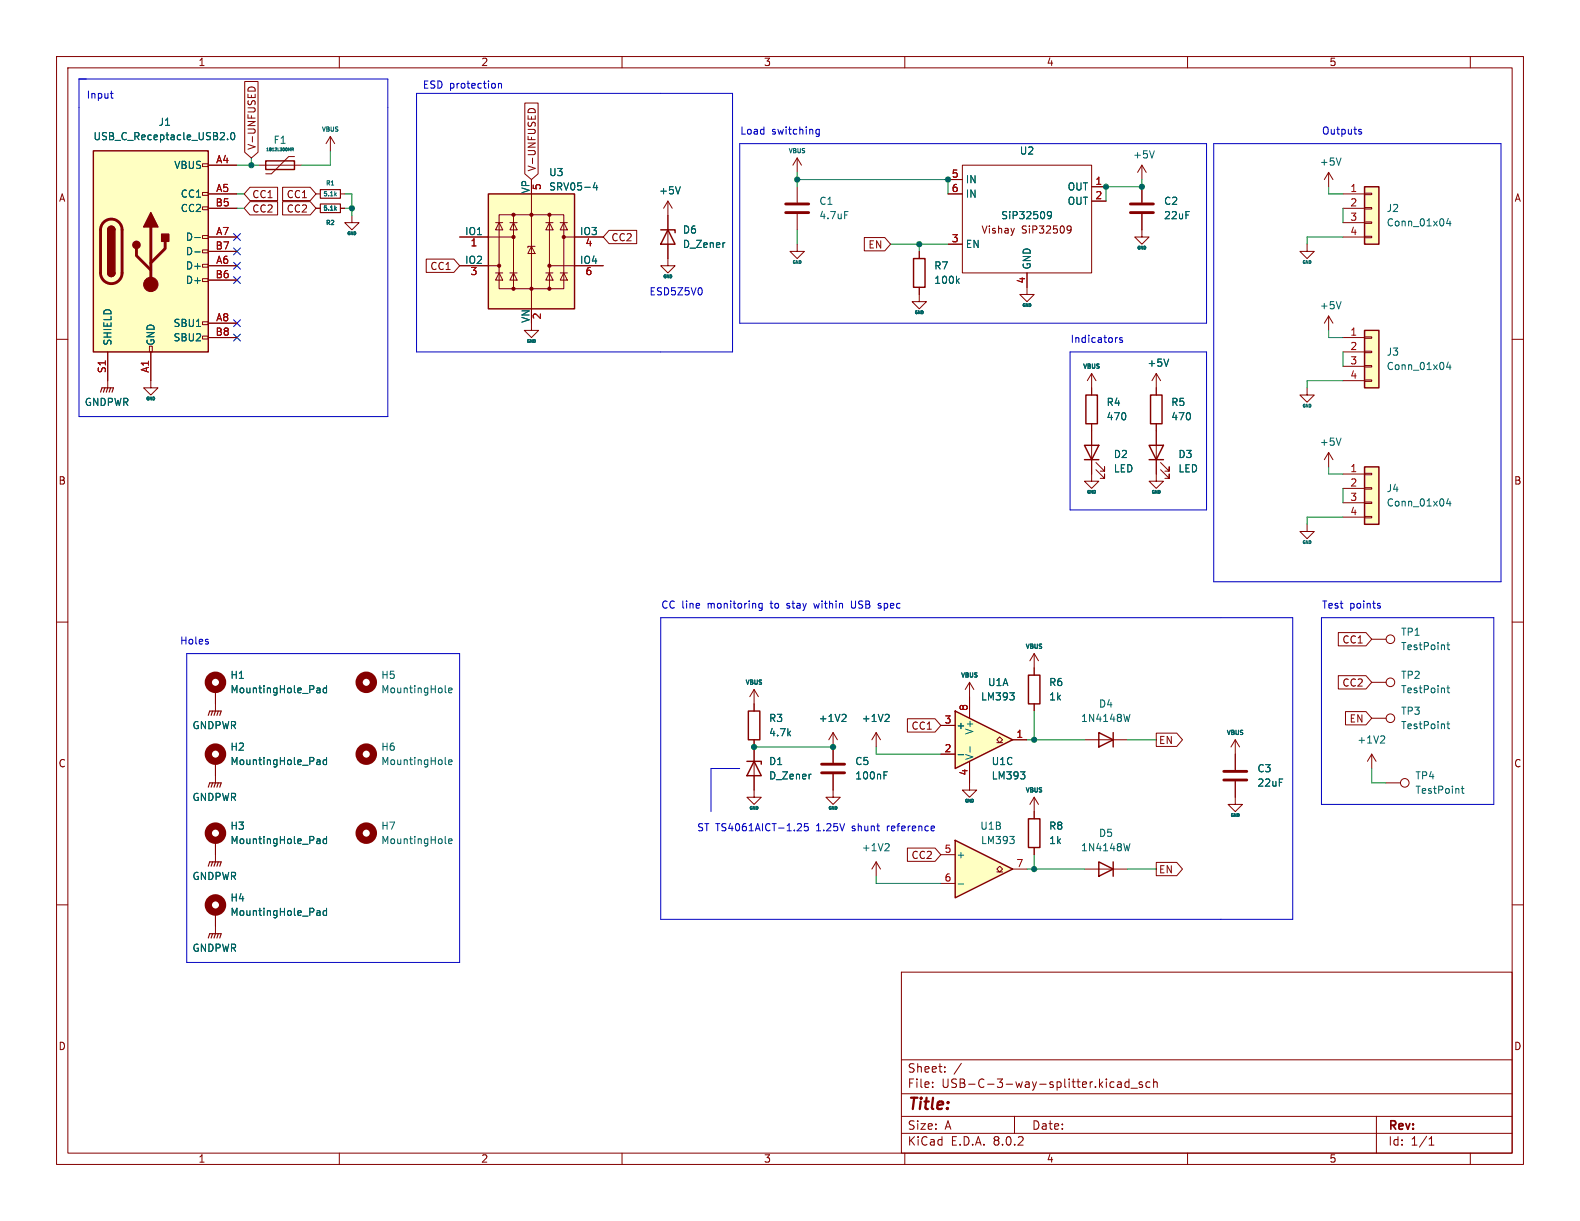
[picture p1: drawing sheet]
<svg xmlns="http://www.w3.org/2000/svg" width="279mm" height="216mm" viewBox="0 0 279 216" stroke-linecap="round" stroke-linejoin="round" font-family="sans-serif">
<g fill="none" stroke="#840000" stroke-width=".18">
<path d="M10 10h259.4v195.9h-259.4zM12 12h255.4v191.9h-255.4zM60 10v2M110 10v2M160 10v2M210 10v2M260 10v2M234.9 30.5v2.5M234.9 30.5l-.7 1.3M234.9 30.5l.8 1.3M10 60h2M231.1 43.2v1.3h1.3l-1.3 1.2-1.2-1.2h1.2"/>
<path d="M234.9 55.9v2.5M234.9 55.9l-.7 1.3M234.9 55.9l.8 1.3M267.4 60h2M204.5 66l-.8 1.3M204.5 66v2.6M204.5 66l.7 1.3M234.9 80l-.7 1.3M234.9 80v2.6M234.9 80l.8 1.3M10 110h2M267.4 110h2"/>
<path d="M38.1 121.9v3.8M38.1 134.6v2.6M245.1 138.4h2.5M10 160h2M267.4 160h2M159.4 171.9h108v32h-108zM159.4 197.4h108M159.4 193.4h108M159.4 187.4h108M164.9 192.1v.2M164.9 191.4v.1M167.1 189.4v.2"/>
<path d="M167.1 188.7v.1M170 188l-1.3 1.9M179.4 197.4v3M196.4 192.2h.6M196.4 191.4h.6M197.6 191.4h.6l.1 .9M198.3 191.6l-.5 .1a.29 .29 0 0 0-.2 .3 .29 .29 0 0 0 .2 .3l.5-.1M199.6 191.4l-.4-.1-.3 .3v.4l.2 .2h.5M199.6 190.8v1.5M200 192.4h1.1M202 191.4l-.4-.1-.2 .2 .1 .2 .5 .2v.3h-.6M203.4 191.4l-.5-.1-.3 .3v.4l.2 .2h.6"/>
<path d="M204 191.4l.2-.1 .4 .1v.9M204 190.8v1.5M243.4 197.4v6.5M60 203.9v2M110 203.9v2M159.4 200.4h108M160 203.9v2M210 203.9v2M252.7 202.5h.9M252.7 201.4l.4-.4v1.5M260 203.9v2"/>
<circle cx="248.4" cy="138.4" r=".76"/>
</g>
<g fill="none" stroke="#006464" stroke-width=".18">
<path d="M237.1 27.9l-.4 1.3M237.1 53.3l-.4 1.3M206.7 63.5l-.5 1.3M237.1 77.5l-.4 1.2M56.2 121.7h.3l.1 .8M56.2 134.4h.3l.1 .8M56.6 122.4l-.4 .1M56.6 122h-.4M56.6 135.1l-.4 .1M56.6 134.7h-.4M57.7 121.7h-.3l-.3 .2 .2 .5h.4M57.7 121.2v1.3"/>
<path d="M57.7 133.9v1.3M57.7 134.4h-.3l-.3 .2 .2 .5h.4M258.4 139.4h.5M258.6 139v1.1l.3 .2"/>
</g>
<g fill="none" stroke="#840000" stroke-width="1.3">
<circle cx="38.1" cy="120.6" r="1.27"/>
<circle cx="38.1" cy="133.3" r="1.27"/>
</g>
<path d="M36.8 126.5l.3-.8h2l-.2 .8M37.6 125.7l-.3 .8M38.1 125.7l-.3 .8M38.6 125.7l-.2 .8" fill="none" stroke="#840000" stroke-width=".2"/>
<path d="M241.3 33h2.5v10.2h-2.5z" fill="#ffffc2"/>
<g fill="none" stroke="#840000" stroke-width=".18">
<path d="M237.5 34.3h3.8M237.5 36.8h3.8M237.5 39.4h3.8M241.3 39.2h1.3v.3h-1.3zM241.3 36.7h1.3v.3h-1.3zM241.3 34.2h1.3v.2h-1.3zM141 43.2v1.3h1.2l-1.2 1.2-1.3-1.2h1.3M162.6 50.8v2.5h1.2l-1.2 1.3-1.3-1.3h1.3M162.6 44.5v1.2M181.6 50.8v1.3h1.3l-1.3 1.2-1.3-1.2h1.3M237.5 41.9h3.8M241.3 41.8h1.3v.2h-1.3z"/>
<path d="M182.9 118.1v1.3M182.9 124.5v1.2M218.4 141v1.2h1.3l-1.3 1.3-1.2-1.3h1.2"/>
</g>
<path d="M241.3 33h2.5v10.2h-2.5zM161.5 45.7h2.1v5.1h-2.1zM181.9 119.4h2v5.1h-2z" fill="none" stroke="#840000" stroke-width=".25"/>
<path d="M256.1 38.6l-.3 .9h.8M256.4 39.1v.8M169.3 49.6l.3 .5M169.6 49.3l-.5 .4" fill="none" stroke="#006464" stroke-width=".18"/>
<path d="M241.3 82.6h2.5v10.1h-2.5z" fill="#ffffc2"/>
<g fill="none" stroke="#840000" stroke-width=".18">
<path d="M118.1 35.6l-.8 1.2M118.1 35.6v2.5M118.1 35.6l.8 1.2M118.1 45.7v1.3h1.3l-1.3 1.3-1.3-1.3h1.3M19 67.3v1.3M193 74.9v10.2h1.3l-1.3 1.3-1.2-1.3h1.2M193 66v3.9M193 66l-.7 1.3M193 66l.8 1.3M204.5 74.9v10.2h1.2l-1.2 1.3-1.3-1.3h1.3M204.5 68.6v1.3M193.8 83.1l1.5 1.5v-.8v.8h-.7"/>
<path d="M193.8 81.8l1.5 1.5v-.7v.7h-.7M205.2 83.1l1.6 1.5v-.8v.8h-.8M205.2 81.8l1.6 1.5v-.7v.7h-.8M231.1 92.7v1.3h1.3l-1.3 1.3-1.2-1.3h1.2M237.5 83.8h3.8M237.5 86.4h3.8M237.5 88.9h3.8M237.5 91.4h3.8M241.3 91.3h1.3v.3h-1.3zM241.3 88.8h1.3v.2h-1.3zM241.3 86.2h1.3v.3h-1.3zM241.3 83.7h1.3v.2h-1.3z"/>
<path d="M191.8 130.8h7.6M242.6 133.4l-.8 1.2M242.6 133.4v2.5M242.6 133.4l.7 1.2M242.6 120.7h2.5M242.6 127h2.5"/>
<circle cx="245.9" cy="120.6" r=".76"/>
<circle cx="245.9" cy="127" r=".76"/>
</g>
<path d="M191.8 78.7h2.5l-1.3 2.6zM192 69.9h2.1v5h-2.1zM203.2 78.7h2.5l-1.2 2.6zM203.5 69.9h2v5h-2zM191.8 81.3h2.5M203.2 81.3h2.5M241.3 82.6h2.5v10.1h-2.5zM194.3 129.5l2.5 1.3-2.5 1.3zM196.8 129.5v2.6" fill="none" stroke="#840000" stroke-width=".25"/>
<path d="M120.3 33l-.4 1.3M256.1 88.1l-.3 1h.8M256.4 88.6v.9M199.8 126.3l-.3 1.3M244.6 130.1l.3 .3-.1 .3-.7 .7h.8M255.9 121.7h.4M255.9 128h.4M256 121.2v1.1l.3 .2M256 127.6v1.1l.3 .1" fill="none" stroke="#006464" stroke-width=".18"/>
<path d="M17.8 69.3l.2-.7h2.1l-.3 .7M18.5 68.6l-.2 .7M19 68.6l-.2 .7M19.6 68.6l-.3 .7" fill="none" stroke="#840000" stroke-width=".2"/>
<path d="M86.4 34.3h15.2v20.3h-15.2z" fill="#ffffc2"/>
<g fill="none" stroke="#840000" stroke-width=".18">
<path d="M55.9 34.3h.7M55.9 36.8h.7M58.4 24.1l-.7 1.3M58.4 24.1v2.6M58.4 24.1l.8 1.3M60.2 34.3h.8M60.2 36.8h.8M62.2 38.1v1.3h1.3l-1.3 1.2-1.2-1.2h1.2M87.6 39.4h1.3M88.3 38h11.4v13.1h-11.4zM88.3 39.4l.6 1.2h-1.3zM90.2 39.4h1.2"/>
<path d="M90.8 39.4l.6 1.2h-1.2zM90.8 38v13.1M94 34.3v20.3M96.5 39.4h1.3M97.2 39.4l.6 1.2h-1.3zM97.2 38v13.1M99.1 39.4h1.2M99.7 39.4l.6 1.2h-1.2zM141 27.9v2.6M141 33v2.8M141 37.8v2.8M141 27.9l-.8 1.3"/>
<path d="M141 27.9l.7 1.3M167.6 31.8h2.6M167.6 34.3h2.6M170.2 29.2h22.8v19.1h-22.8zM193 33h2.6M193 35.6h2.6M201.9 37.8v4.1h1.3l-1.3 1.3-1.2-1.3h1.2M201.9 29.2v2.6M201.9 33v2.8M201.9 29.2l-.7 1.3M201.9 29.2l.8 1.3M81.3 41.9h9.5"/>
<path d="M81.3 47h7M87.6 48.3h1.3M88.3 48.3l.6 1.2h-1.3zM90.2 48.3h1.2M90.8 48.3l.6 1.2h-1.2zM94 43.6l.6 1.2h-1.3zM94 57.2v1.2h1.2l-1.2 1.3-1.3-1.3h1.3M94.6 43.6h-1.3v.2M96.5 48.3h1.3M97.2 48.3l.6 1.2h-1.3zM97.2 47h9.5M99.1 48.3h1.2"/>
<path d="M99.7 48.3l.6 1.2h-1.2zM99.7 41.9h7M167.6 43.2h2.6M179.4 40.4l-.3 .8M181.6 48.3v2.5M188.8 40l.4-.1 .2 .2a.84 .84 0 0 1-.4 1.1h-.2M189.4 40.5l-.2 .2h-.4M26.7 67.3v1.3h1.2l-1.2 1.3-1.3-1.3h1.3M242.6 113h2.5M133.3 139.7v1.3h1.3l-1.3 1.2-1.2-1.2h1.2M147.3 136.9v4.1h1.3l-1.3 1.2-1.3-1.2h1.3M147.3 129.5v5.4"/>
<path d="M147.3 129.5l-.7 1.3M147.3 129.5l.8 1.3M154.9 129.5l-.7 1.3M154.9 129.5v2.6M154.9 129.5l.8 1.3M154.9 152.4v2.5M154.9 152.4l-.7 1.3M154.9 152.4l.8 1.3"/>
<circle cx="245.9" cy="113" r=".76"/>
</g>
<path d="M86.4 34.3h15.2v20.3h-15.2z" fill="none" stroke="#840000" stroke-width=".25"/>
<g fill="#840000" stroke="#840000" stroke-width=".18">
<circle cx="88.3" cy="47" r=".28"/>
<circle cx="90.8" cy="51.1" r=".28"/>
<circle cx="90.8" cy="41.9" r=".28"/>
<circle cx="90.8" cy="38" r=".28"/>
<circle cx="94" cy="51.1" r=".28"/>
<circle cx="94" cy="38" r=".28"/>
<circle cx="97.2" cy="51.1" r=".28"/>
<circle cx="97.2" cy="47" r=".28"/>
<circle cx="97.2" cy="38" r=".28"/>
<circle cx="99.7" cy="41.9" r=".28"/>
</g>
<g fill="none" stroke="#006464" stroke-width=".18">
<path d="M59.3 34.3l.2 .3M59.3 36.9l.2 .3M59.5 34.1l-.3 .3M59.5 36.7l-.3 .3M105.2 32.3l-.3 .9h.8M105.5 32.8v.8M149.4 37.4h.6M185.9 38l-.2 .2-.4-.1-.1-.1 .1-.5 .4-.1 .2 .1a.84 .84 0 0 1-.3 1.2h-.3M204.1 26.7l-.4 1.2M255.9 114h.4M256 113.6v1.1l.3 .2M149.4 126.3l.2 .3v.3l-.8 .7h.8"/>
<path d="M156.3 137.1h.4M156.3 136.5h.6M157 126.3l.2 .3v.3l-.7 .7h.7M157 149.2l.2 .2v.3l-.7 .7h.7"/>
</g>
<path d="M138.9 37.6h4.1M138.9 36.1h4.1M199.9 37.6h4.1M199.9 36.1h4.1M145.3 136.7h4.1M145.3 135.1h4.1" fill="none" stroke="#840000" stroke-width=".51"/>
<path d="M56.6 33.5h3.6v1.6h-3.6zM56.6 36.1h3.6v1.5h-3.6z" fill="none" stroke="#840000" stroke-width=".2"/>
<path d="M168.9 148.6l10.2 5.1-10.2 5.1z" fill="#ffffc2"/>
<path d="M168.9 148.6l10.2 5.1-10.2 5.1z" fill="none" stroke="#840000" stroke-width=".25"/>
<path d="M171.4 134.6v5.1h1.3l-1.3 1.3-1.2-1.3h1.2M171.4 123.2v3.8M166.4 151.1h2.5M166.4 156.2h2.5M176.3 154.2h.5l-.5-.5 .5-.5 .5 .5-.5 .5h.5M179.1 153.7h2.5M182.9 141l-.8 1.2M182.9 141v2.5M182.9 141l.7 1.2" fill="none" stroke="#840000" stroke-width=".18"/>
<path d="M171.5 132v1M180.5 136.5h.7l-.4 .5M181.2 137.1v.5M169.4 156.3h1M178.6 147.9h.7l-.4 .5M179.3 148.5v.5" fill="none" stroke="#006464" stroke-width=".18"/>
<path d="M168.9 125.7l10.2 5.1-10.2 5.1z" fill="#ffffc2"/>
<path d="M116.8 40.6h2.6v.5M118.1 40.6l1.3 2.6h-2.6zM132.3 125.7h2.1v5.1h-2.1zM168.9 125.7l10.2 5.1-10.2 5.1z" fill="none" stroke="#840000" stroke-width=".25"/>
<g fill="none" stroke="#840000" stroke-width=".18">
<path d="M118.1 38.1v7.6M182.9 115.6l-.8 1.2M182.9 115.6v2.5M182.9 115.6l.7 1.2M133.3 124.5v1.2M133.3 130.8v1.3M166.4 133.4h2.5M166.4 128.3h2.5M171.4 120.7l-.7 1.2M171.4 120.7v2.5M171.4 120.7l.8 1.2M176.3 131.3h.5l-.5-.5 .5-.5 .5 .5-.5 .5h.5"/>
<path d="M179.1 130.8h2.5"/>
</g>
<path d="M128.1 42.9h.1M169.4 133.4h1M178.6 122.5h.7l-.4 .5M179.3 123.1v.5" fill="none" stroke="#006464" stroke-width=".18"/>
<path d="M16.5 26.7h20.3v35.5h-20.3z" fill="#ffffc2"/>
<g fill="none" stroke="#840000" stroke-width=".18">
<path d="M35.8 36.6h1v.5h-1zM35.8 34h1v.5h-1zM35.8 29h1v.5h-1zM36.8 29.2h5.1M36.8 34.3h5.1M36.8 36.8h5.1M45.7 29.2h7.6M52.1 27.7h-1l-3.1 3h-1M35.8 59.4h1v.5h-1zM35.8 56.9h1v.5h-1zM35.8 49.3h1v.5h-1zM35.8 46.7h1v.5h-1z"/>
<path d="M35.8 44.2h1v.5h-1zM35.8 41.7h1v.5h-1zM36.8 47h5.1M36.8 41.9h5.1M36.8 57.2h5.1M36.8 49.5h5.1M36.8 44.5h5.1M36.8 59.7h5.1M19 62.2v5.1M26.4 61.2h.5v1h-.5zM26.7 62.2v5.1M38.1 137.2v1.2"/>
<path d="M133.3 121.9l-.7 1.3M133.3 121.9v2.6M133.3 132.1v7.6M133.3 121.9l.8 1.3M38.1 148.6v3.8M38.1 161.3v3.8"/>
</g>
<path d="M16.5 26.7h20.3v35.5h-20.3zM47 28.4h5.1v1.6h-5.1zM19 48.3a.64 .64 0 0 0 .7 .6 .64 .64 0 0 0 .6-.6M19 40.6a.64 .64 0 0 1 .7-.6 .64 .64 0 0 1 .6 .6M132.1 134.6h2.5v.5M133.3 134.6l1.3 2.6h-2.5z" fill="none" stroke="#840000" stroke-width=".25"/>
<path d="M18.3 39.3a1.9 1.9 0 0 1 2.1-.4 1.9 1.9 0 0 1 1.2 1.7v7.7a1.91 1.91 0 0 1-1.9 1.9 1.91 1.91 0 0 1-1.9-1.9v-7.8l.2-.6zM24.1 43.9v1.3l2.6 2.6M26.7 40.1v10.2M29.2 42.7v1.2l-2.5 2.6" fill="none" stroke="#840000" stroke-width=".51"/>
<g fill="#840000" stroke="#840000" stroke-width=".25">
<path d="M19 48.3h1.3a.64 .64 0 0 1-.6 .6 .64 .64 0 0 1-.7-.6z"/>
<path d="M19 40.6h1.3v7.7h-1.3z"/>
<path d="M19.2 40.2a.64 .64 0 0 1 .7-.1 .64 .64 0 0 1 .4 .5h-1.3z"/>
<path d="M26.7 37.6l1.2 2.5h-2.5z"/>
<path d="M28.6 41.4h1.2v1.3h-1.2z"/>
<circle cx="24.1" cy="43.3" r=".63"/>
</g>
<circle cx="26.7" cy="50.3" r="1.27" fill="#840000" stroke="#840000" stroke-width=".18"/>
<g fill="none" stroke="#006464" stroke-width=".18">
<path d="M40.2 24.6v.1M40.9 23.6l.2-.2a.68 .68 0 0 1 .4 .7 .68 .68 0 0 1-.4 .6l-.2-.1-.1-.4zM51.6 26.4h.2l.1-.2h-.3v.5M51.7 26.4l.2 .3M34.4 42h1M34.4 44.5h1M78.7 122.3l.2 .2M79.3 122.1l.6-.1v-.3h-.4l-.2 .1 .1 .6h.5M143.3 136.9h.1M56.2 148.3l.3 .1 .1 .8M56.6 149.1l-.4 .1M56.6 148.6l-.4 .1"/>
<path d="M57.7 148.4l-.3-.1-.3 .3 .2 .5h.4M57.7 147.9v1.3M56.2 161l.3 .1 .1 .8M56.6 161.8l-.4 .1M56.6 161.3l-.4 .1M57.7 160.6v1.3M57.7 161.1l-.3-.1-.3 .3 .2 .5h.4"/>
</g>
<path d="M36.8 139.2l.3-.8h2l-.2 .8M37.6 138.4l-.3 .8M38.1 138.4l-.3 .8M38.6 138.4l-.2 .8M36.8 153.2l.3-.8h2l-.2 .8M37.6 152.4l-.3 .8M38.1 152.4l-.3 .8M38.6 152.4l-.2 .8M36.8 165.9l.3-.8h2l-.2 .8M37.6 165.1l-.3 .8M38.1 165.1l-.3 .8M38.6 165.1l-.2 .8" fill="none" stroke="#840000" stroke-width=".2"/>
<g fill="none" stroke="#840000" stroke-width="1.3">
<circle cx="64.8" cy="120.6" r="1.27"/>
<circle cx="38.1" cy="147.3" r="1.27"/>
<circle cx="38.1" cy="160" r="1.27"/>
</g>
<path d="M241.3 58.4h2.5v10.2h-2.5z" fill="#ffffc2"/>
<g fill="none" stroke="#840000" stroke-width=".18">
<path d="M43.3 14.4h2.3v12.5l-1.2 1-1.1-1zM43.9 15.8a.68 .68 0 0 1 .6-.4 .68 .68 0 0 1 .6 .4M92.8 18.2h2.4v12.5l-1.2 1.1-1.2-1.1zM93.4 19.6a.68 .68 0 0 1 .6-.4 .68 .68 0 0 1 .7 .4M36.8 34.3h5.1M36.8 29.2h5.1M36.8 36.8h5.1M44.2 33.1h4.9v2.4h-4.9l-1-1.2zM44.2 35.7h4.9v2.3h-4.9l-1-1.2zM50 35.7h4.9l1 1.1-1 1.2h-4.9zM50 33.1h4.9l1 1.2-1 1.2h-4.9zM55.9 36.8h.7"/>
<path d="M60.2 36.8h.8M118.1 38.1v2.5M167.6 31.8h2.6M167.6 34.3h2.6M193 33h2.6M193 35.6h2.6M201.9 33v2.8M201.9 37.8v2.8M36.8 59.7h5.1M36.8 47h5.1M36.8 41.9h5.1M36.8 57.2h5.1"/>
<path d="M36.8 49.5h5.1M36.8 44.5h5.1M75.4 45.8h4.9l1 1.2-1 1.2h-4.9zM81.3 47h5.1M81.3 41.9h5.1M101.6 47h5.1M101.6 41.9h5.1M107.7 40.7h4.9v2.4h-4.9l-1-1.2zM118.1 43.2v2.5M152.8 42h3.7l1 1.2-1 1.2h-3.7zM162.6 44.5v1.2M162.6 50.8v1.3"/>
<path d="M167.6 43.2h2.6M181.6 48.3v2.5M237.5 59.7h3.8M241.3 59.6h1.3v.2h-1.3zM19 62.2v5.1M26.7 62.2v5.1M193 68.6v1.3M193 74.9v3.8M204.5 68.6v1.3M204.5 74.9v3.8M231.1 68.6v1.3h1.3l-1.3 1.2-1.2-1.2h1.2M237.5 62.2h3.8"/>
<path d="M237.5 64.8h3.8M237.5 67.3h3.8M241.3 67.2h1.3v.2h-1.3zM241.3 64.6h1.3v.3h-1.3zM241.3 62.1h1.3v.3h-1.3zM193 81.3v2.5M204.5 81.3v2.5M182.9 118.1v1.3M236.7 111.9h4.9l1 1.1-1 1.2h-4.9zM236.7 119.5h4.9l1 1.2-1 1.1h-4.9zM38.1 121.9v2.6M38.1 134.6v2.6"/>
<path d="M133.3 124.5v1.2M133.3 130.8v3.8M133.3 137.2v2.5M147.3 132.1v2.8M147.3 136.9v2.8M160.5 127.1h4.9l1 1.2-1 1.1h-4.9zM166.4 133.4h2.5M166.4 128.3h2.5M171.4 123.2v3.8M171.4 134.6v3.8M179.1 130.8h2.5M182.9 124.5v1.2"/>
<path d="M204.5 129.6h3.6l1 1.2-1 1.2h-3.6zM218.4 130.8l-.7 1.3M218.4 130.8v5.3M218.4 138.2v2.8M218.4 130.8l.8 1.3M237.9 125.8h3.7l1 1.2-1 1.2h-3.7zM38.1 148.6v2.5M160.5 150h4.9l1 1.1-1 1.2h-4.9zM182.9 143.5v1.3M182.9 149.9v1.2M191.8 153.7h7.6M204.5 152.5h3.6l1 1.2-1 1.1h-3.6z"/>
<path d="M38.1 161.3v2.5"/>
</g>
<path d="M241.3 58.4h2.5v10.2h-2.5zM181.9 144.8h2v5.1h-2zM194.3 152.4l2.5 1.3-2.5 1.2zM196.8 152.4v2.5" fill="none" stroke="#840000" stroke-width=".25"/>
<g fill="none" stroke="#006464" stroke-width=".18">
<path d="M40.2 24.6v.1M40.9 23.6l.2-.2a.68 .68 0 0 1 .4 .7 .68 .68 0 0 1-.4 .6l-.2-.1-.1-.4zM59.3 36.9l.2 .3M59.5 36.7l-.3 .3M105.2 32.3l-.3 .9h.8M105.5 32.8v.8M120.3 33l-.4 1.3M185.9 38l-.2 .2-.4-.1-.1-.1 .1-.5 .4-.1 .2 .1a.84 .84 0 0 1-.3 1.2h-.3M34.4 42h1M34.4 44.5h1M128.1 42.9h.1M169.3 49.6l.3 .5"/>
<path d="M169.6 49.3l-.5 .4M206.7 63.5l-.5 1.3M256.1 64l-.3 .9h.8M256.4 64.5v.8M56.2 134.4h.3l.1 .8M56.2 121.7h.3l.1 .8M56.6 135.1l-.4 .1M56.6 122.4l-.4 .1M56.6 122h-.4M56.6 134.7h-.4M57.7 134.4h-.3l-.3 .2 .2 .5h.4M57.7 121.2v1.3"/>
<path d="M57.7 133.9v1.3M57.7 121.7h-.3l-.3 .2 .2 .5h.4M78.7 135l.2 .2M79.3 134.8l.6-.1v-.3h-.4l-.2 .1 .1 .6h.5M143.3 136.9h.1M149.4 126.3l.2 .3v.3l-.8 .7h.8M156.3 136.5h.6M156.3 137.1h.4M157 126.3l.2 .3v.3l-.7 .7h.7M169.4 133.4h1M171.5 132v1M178.6 122.5h.7l-.4 .5"/>
<path d="M179.3 123.1v.5M180.5 136.5h.7l-.4 .5M181.2 137.1v.5M56.2 148.3l.3 .1 .1 .8M56.6 149.1l-.4 .1M56.6 148.6l-.4 .1M57.7 148.4l-.3-.1-.3 .3 .2 .5h.4M57.7 147.9v1.3M78.7 149l.2 .2M79.3 148.7l.6-.1v-.2l-.4-.1-.2 .2 .1 .6h.5M199.8 149.2l-.3 1.2M56.2 161l.3 .1 .1 .8"/>
<path d="M56.6 161.8l-.4 .1M56.6 161.3l-.4 .1M57.7 160.6v1.3M57.7 161.1l-.3-.1-.3 .3 .2 .5h.4"/>
</g>
<g fill="none" stroke="#840000" stroke-width="1.3">
<circle cx="64.8" cy="133.3" r="1.27"/>
<circle cx="64.8" cy="147.3" r="1.27"/>
</g>
<path d="M216.4 137.9h4.1M216.4 136.4h4.1" fill="none" stroke="#840000" stroke-width=".51"/>
<g fill="none" stroke="#0000c2" stroke-width=".18">
<path d="M14 14h54.6v59.7h-54.6zM19.5 16.5h.5M19.8 17.3l.2 .1M73.7 16.5h55.8v45.7h-55.8zM88.1 14.7v.9M88.1 14.9l.2-.2 .3 .1 .1 .8M130.8 25.4h82.6v31.8h-82.6zM144.9 22.9h-.4l-.2 .2 .1 .6h.5M144.9 22.9v1l-.3 .2h-.3M214.6 25.4h50.8v77.5h-50.8zM240.3 23.2l.5 .3-.1 .2h-.3M240.3 22.9h.4"/>
<path d="M124.1 51.1v.8M197.6 59.7l-.2 .1M198.5 59.8l-.3-.1-.2 .2v.2l.5 .1v.3h-.5M189.2 62.2h24.2v28h-24.2zM33 115.6h48.3v54.6h-48.3zM36.8 113.5v.3M116.8 109.2h111.8v53.4h-111.8zM134.8 106.7v1l-.3 .3-.3-.1M134.8 106.8l-.4-.1-.2 .2 .1 .6h.5M143.9 106.7l.3 .8M150.6 106.3v1l.2 .2h.2M155.5 106.7l.3 .1"/>
<path d="M155.5 107.1l.3 .2M155.8 107.4l-.2 .1h-.2M233.7 109.2h30.5v33h-30.5zM243.8 107.1l.3 .1v.2l-.2 .1h-.2M243.8 106.7l.3 .1M130.8 135.9h-5.1v7.6M141.2 145.6l.4 .1 .1 .3-.8 .9h.8M142.9 145.6h-.6l-.1 .6 .2-.1 .4 .1 .1 .2v.4l-.2 .1-.5-.1"/>
</g>
<g fill="none" stroke="#009600" stroke-width=".18">
<path d="M41.9 34.3h1.3M41.9 36.8h1.3M41.9 29.2h3.8M44.4 27.9v1.3M58.4 26.7v2.5h-5.1M61 34.3h1.2v3.8M61 36.8h1.2M141 31.8h26.6v2.5M141 30.5v2.5M201.9 31.8v1.2h-6.3v2.6M234.9 33v1.3h2.6M237.5 36.8v2.6"/>
<path d="M141 40.6v2.6M157.5 43.2h10.1M162.6 43.2v1.3M234.9 58.4v1.3h2.6M237.5 41.9h-6.4v1.3M237.5 67.3h-6.4v1.3M237.5 62.2v2.6M234.9 82.6v1.2h2.6M237.5 91.4h-6.4v1.3M237.5 86.4v2.5M133.3 132.1h14M154.9 132.1v1.3h11.5"/>
<path d="M181.6 130.8h10.2M182.9 125.7v5.1M199.4 130.8h5.1M242.6 135.9v2.5h2.5M154.9 154.9v1.3h11.5M181.6 153.7h10.2M182.9 151.1v2.6M199.4 153.7h5.1"/>
</g>
<path d="M41.3 41.3l1.2 1.2M41.3 59.1l1.2 1.2M41.3 46.4l1.2 1.2M41.3 43.8l1.2 1.3M41.3 48.9l1.2 1.2M41.3 56.5l1.2 1.3M42.5 41.3l-1.2 1.2M42.5 59.1l-1.2 1.2M42.5 46.4l-1.2 1.2M42.5 43.8l-1.2 1.3M42.5 48.9l-1.2 1.2M42.5 56.5l-1.2 1.3" fill="none" stroke="#000084" stroke-width=".18"/>
<g fill="#009600" stroke="#009600" stroke-width=".18">
<circle cx="167.6" cy="31.8" r=".46"/>
<circle cx="162.6" cy="43.2" r=".46"/>
<circle cx="141" cy="31.8" r=".46"/>
<circle cx="195.6" cy="33" r=".46"/>
<circle cx="201.9" cy="33" r=".46"/>
<circle cx="44.4" cy="29.2" r=".46"/>
<circle cx="182.9" cy="130.8" r=".46"/>
<circle cx="182.9" cy="153.7" r=".46"/>
<circle cx="147.3" cy="132.1" r=".46"/>
<circle cx="133.3" cy="132.1" r=".46"/>
<circle cx="62.2" cy="36.8" r=".46"/>
</g>
<text font-size="2.8" fill="#840000" x="160.4" y="196.8">Title:</text>
<g font-size="2.1" fill="#840000">
<text x="160.4" y="189.9">Sheet:</text>
<text x="160.4" y="192.6">File:</text>
<text x="166.5" y="192.6">USB-C-3-way-splitter.kicad_sch</text>
<text x="160.4" y="202.8">KiCad</text>
<text x="160.4" y="200">Size:</text>
<text x="167.1" y="200">A</text>
<text x="168.1" y="202.8">E.D.A.</text>
<text x="175.7" y="202.8">8.0.2</text>
<text x="182.4" y="200">Date:</text>
<text x="245.4" y="200.2">Rev:</text>
<text x="245.4" y="202.8">Id:</text>
<text x="249.5" y="202.8">1/1</text>
</g>
<g font-size="1.8" fill="#840000">
<text x="35" y="11.9">1</text>
<text x="85" y="11.9">2</text>
<text x="135" y="11.9">3</text>
<text x="185" y="11.9">4</text>
<text x="235" y="11.9">5</text>
<text x="45.4" y="26.6" transform="rotate(-90 45.4 26.6)">V-UNFUSED</text>
<text x="10.3" y="35.9">A</text>
<text x="44.5" y="35.2">CC1</text>
<text x="50.6" y="35.2">CC1</text>
<text x="94.9" y="30.4" transform="rotate(-90 94.9 30.4)">V-UNFUSED</text>
<text x="267.7" y="35.9">A</text>
<text x="44.5" y="37.8">CC2</text>
<text x="50.6" y="37.8">CC2</text>
<text x="173.5" y="41.5">Vishay</text>
<text x="180.6" y="41.5">SiP32509</text>
<text x="76" y="47.9">CC1</text>
<text x="108" y="42.9">CC2</text>
<text x="153.5" y="44.1">EN</text>
<text x="10.3" y="85.9">B</text>
<text x="267.7" y="85.9">B</text>
<text x="237.3" y="114">CC1</text>
<text x="237.3" y="121.6">CC2</text>
<text x="161.1" y="129.2">CC1</text>
<text x="204.9" y="131.8">EN</text>
<text x="238.6" y="128">EN</text>
<text x="10.3" y="135.9">C</text>
<text x="267.7" y="135.9">C</text>
<text x="161.1" y="152.1">CC2</text>
<text x="204.9" y="154.6">EN</text>
<text x="10.3" y="185.9">D</text>
<text x="267.7" y="185.9">D</text>
<text x="35" y="205.8">1</text>
<text x="85" y="205.8">2</text>
<text x="135" y="205.8">3</text>
<text x="185" y="205.8">4</text>
<text x="235" y="205.8">5</text>
</g>
<g font-size="1.8" fill="#0000c2">
<text x="15.2" y="17.5">Input</text>
<text x="74.7" y="15.8">ESD protection</text>
<text x="130.8" y="23.9">Load</text>
<text x="136.5" y="23.9">switching</text>
<text x="233.7" y="23.9">Outputs</text>
<text x="114.8" y="52.4">ESD5Z5V0</text>
<text x="189.2" y="60.7">Indicators</text>
<text x="116.8" y="107.7">CC line</text>
<text x="125.2" y="107.7">monitoring</text>
<text x="136.6" y="107.7">to</text>
<text x="139.6" y="107.7">stay</text>
<text x="144.6" y="107.7">within</text>
<text x="151.4" y="107.7">USB</text>
<text x="156.4" y="107.7">spec</text>
<text x="233.7" y="107.7">Test</text>
<text x="238.7" y="107.7">points</text>
<text x="31.7" y="114.1">Holes</text>
<text x="123.2" y="147.1">ST TS4061AICT-1.25</text>
<text x="144.5" y="147.1">1.25V</text>
<text x="151" y="147.1">shunt</text>
<text x="157.3" y="147.1">reference</text>
</g>
<g font-size="1.8" fill="#006464">
<text x="28" y="22.5">J1</text>
<text x="16.4" y="25">USB_C_Receptacle_USB2.0</text>
<text x="48.3" y="25.6">F1</text>
<text x="180.2" y="27.5">U2</text>
<text x="200.3" y="28.2">+5V</text>
<text x="233.3" y="29.5">+5V</text>
<text x="30.7" y="30.1">VBUS</text>
<text x="31.9" y="35.2">CC1</text>
<text x="93.7" y="34.3" transform="rotate(-90 93.7 34.3)">VP</text>
<text x="97" y="31.3">U3</text>
<text x="97" y="33.9">SRV05-4</text>
<text x="116.5" y="34.6">+5V</text>
<text x="170.7" y="32.6">IN</text>
<text x="170.7" y="35.2">IN</text>
<text x="188.7" y="33.9">OUT</text>
<text x="31.9" y="37.7">CC2</text>
<text x="82.1" y="41.7">IO1</text>
<text x="102.5" y="41.7">IO3</text>
<text x="120.7" y="41.5">D6</text>
<text x="144.8" y="36.4">C1</text>
<text x="144.8" y="39">4.7uF</text>
<text x="176.9" y="39">SiP32509</text>
<text x="188.7" y="36.4">OUT</text>
<text x="205.7" y="36.4">C2</text>
<text x="205.7" y="39">22uF</text>
<text x="245.1" y="37.7">J2</text>
<text x="245.1" y="40.2">Conn_01x04</text>
<text x="32.8" y="47.9">D+</text>
<text x="32.8" y="42.8">D-</text>
<text x="32.8" y="45.3">D-</text>
<text x="82.1" y="46.7">IO2</text>
<text x="102.5" y="46.7">IO4</text>
<text x="120.7" y="44">D_Zener</text>
<text x="165.1" y="47.9">R7</text>
<text x="170.7" y="44">EN</text>
<text x="182.5" y="47.8" transform="rotate(-90 182.5 47.8)">GND</text>
<text x="32.8" y="50.4">D+</text>
<text x="165.1" y="50.4">100k</text>
<text x="30.6" y="58">SBU1</text>
<text x="93.7" y="57.2" transform="rotate(-90 93.7 57.2)">VN</text>
<text x="233.3" y="54.9">+5V</text>
<text x="19.9" y="61.2" transform="rotate(-90 19.9 61.2)">SHIELD</text>
<text x="27.5" y="61.2" transform="rotate(-90 27.5 61.2)">GND</text>
<text x="30.6" y="60.6">SBU2</text>
<text x="202.8" y="65">+5V</text>
<text x="245.1" y="63.1">J3</text>
<text x="245.1" y="65.6">Conn_01x04</text>
<text x="14.9" y="72">GNDPWR</text>
<text x="195.6" y="72">R4</text>
<text x="207" y="72">R5</text>
<text x="195.6" y="74.5">470</text>
<text x="207" y="74.5">470</text>
<text x="196.9" y="81.2">D2</text>
<text x="196.9" y="83.7">LED</text>
<text x="208.3" y="81.2">D3</text>
<text x="208.3" y="83.7">LED</text>
<text x="233.3" y="79">+5V</text>
<text x="245.1" y="87.2">J4</text>
<text x="245.1" y="89.8">Conn_01x04</text>
<text x="247.7" y="112.6">TP1</text>
<text x="247.7" y="115.2">TestPoint</text>
<text x="40.6" y="120.2">H1</text>
<text x="40.6" y="122.8">MountingHole_Pad</text>
<text x="67.3" y="120.2">H5</text>
<text x="67.3" y="122.8">MountingHole</text>
<text x="173.4" y="124.1">LM393</text>
<text x="174.6" y="121.5">U1A</text>
<text x="185.4" y="121.5">R6</text>
<text x="185.4" y="124.1">1k</text>
<text x="194.2" y="125.3">D4</text>
<text x="247.7" y="120.2">TP2</text>
<text x="247.7" y="122.8">TestPoint</text>
<text x="33.9" y="129.1">GNDPWR</text>
<text x="135.9" y="127.9">R3</text>
<text x="135.9" y="130.4">4.7k</text>
<text x="144.7" y="127.9">+1V2</text>
<text x="152.3" y="127.9">+1V2</text>
<text x="169" y="129.1">+</text>
<text x="172.3" y="130" transform="rotate(-90 172.3 130)">V+</text>
<text x="191.1" y="127.9">1N4148W</text>
<text x="239.9" y="131.7">+1V2</text>
<text x="247.7" y="126.6">TP3</text>
<text x="247.7" y="129.1">TestPoint</text>
<text x="40.6" y="132.9">H2</text>
<text x="40.6" y="135.5">MountingHole_Pad</text>
<text x="67.3" y="132.9">H6</text>
<text x="67.3" y="135.5">MountingHole</text>
<text x="135.9" y="135.5">D1</text>
<text x="151.1" y="135.5">C5</text>
<text x="172.3" y="134.5" transform="rotate(-90 172.3 134.5)">V-</text>
<text x="175.3" y="135.5">U1C</text>
<text x="222.3" y="136.8">C3</text>
<text x="33.9" y="141.8">GNDPWR</text>
<text x="135.9" y="138">D_Zener</text>
<text x="151.1" y="138">100nF</text>
<text x="175.3" y="138">LM393</text>
<text x="222.3" y="139.3">22uF</text>
<text x="250.2" y="138">TP4</text>
<text x="250.2" y="140.6">TestPoint</text>
<text x="40.6" y="146.9">H3</text>
<text x="40.6" y="149.5">MountingHole_Pad</text>
<text x="67.3" y="146.9">H7</text>
<text x="67.3" y="149.5">MountingHole</text>
<text x="173.3" y="146.9">U1B</text>
<text x="173.4" y="149.5">LM393</text>
<text x="185.4" y="146.9">R8</text>
<text x="185.4" y="149.5">1k</text>
<text x="194.2" y="148.2">D5</text>
<text x="33.9" y="155.8">GNDPWR</text>
<text x="152.3" y="150.7">+1V2</text>
<text x="169" y="152">+</text>
<text x="191.1" y="150.7">1N4148W</text>
<text x="40.6" y="159.6">H4</text>
<text x="40.6" y="162.2">MountingHole_Pad</text>
<text x="33.9" y="168.5">GNDPWR</text>
</g>
<g font-size="1.8" fill="#a90000">
<text x="38.1" y="29">A4</text>
<text x="38.1" y="34">A5</text>
<text x="96" y="33.7" transform="rotate(-90 96 33.7)">5</text>
<text x="168.2" y="31.5">5</text>
<text x="168.2" y="34">6</text>
<text x="193.6" y="32.8">1</text>
<text x="193.6" y="35.3">2</text>
<text x="238.7" y="34">1</text>
<text x="38" y="36.6">B5</text>
<text x="38.1" y="41.7">A7</text>
<text x="238.7" y="36.6">2</text>
<text x="238.7" y="39.1">3</text>
<text x="238.7" y="41.7">4</text>
<text x="38" y="44.2">B7</text>
<text x="38.1" y="46.7">A6</text>
<text x="83.1" y="43.9">1</text>
<text x="103.4" y="43.9">4</text>
<text x="168.2" y="42.9">3</text>
<text x="38" y="49.3">B6</text>
<text x="83.1" y="49">3</text>
<text x="103.4" y="49">6</text>
<text x="181.4" y="50.2" transform="rotate(-90 181.4 50.2)">4</text>
<text x="38" y="59.4">B8</text>
<text x="38.1" y="56.9">A8</text>
<text x="96" y="56.6" transform="rotate(-90 96 56.6)">2</text>
<text x="238.7" y="59.4">1</text>
<text x="238.7" y="62">2</text>
<text x="238.7" y="64.5">3</text>
<text x="18.8" y="66.1" transform="rotate(-90 18.8 66.1)">S1</text>
<text x="26.4" y="66" transform="rotate(-90 26.4 66)">A1</text>
<text x="238.7" y="67.1">4</text>
<text x="238.7" y="83.6">1</text>
<text x="238.7" y="86.1">2</text>
<text x="238.7" y="88.6">3</text>
<text x="238.7" y="91.2">4</text>
<text x="171.2" y="125.8" transform="rotate(-90 171.2 125.8)">8</text>
<text x="166.9" y="128">3</text>
<text x="179.6" y="130.6">1</text>
<text x="166.9" y="133.1">2</text>
<text x="171.2" y="137.2" transform="rotate(-90 171.2 137.2)">4</text>
<text x="166.9" y="150.9">5</text>
<text x="166.9" y="156">6</text>
<text x="179.6" y="153.4">7</text>
</g>
<g font-size="1.1" fill="#006464">
<text x="56.8" y="23.5">VBUS</text>
<text x="139.3" y="27.3">VBUS</text>
<text x="57.1" y="34.9">5.1k</text>
<text x="57.5" y="33">R1</text>
<text x="57.1" y="37.4">5.1k</text>
<text x="57.5" y="40">R2</text>
<text x="191.4" y="65.4">VBUS</text>
<text x="169.8" y="120">VBUS</text>
<text x="181.3" y="114.9">VBUS</text>
<text x="131.7" y="121.3">VBUS</text>
<text x="216.8" y="130.1">VBUS</text>
<text x="181.3" y="140.3">VBUS</text>
</g>
<g font-size=".7" fill="#006464">
<text x="46.9" y="26.9">1812L300MR</text>
<text x="61.3" y="41.7">GND</text>
<text x="140.1" y="46.8">GND</text>
<text x="201" y="44.3">GND</text>
<text x="230.2" y="46.8">GND</text>
<text x="117.2" y="49.3">GND</text>
<text x="161.6" y="55.7">GND</text>
<text x="180.7" y="54.4">GND</text>
<text x="93.1" y="60.8">GND</text>
<text x="25.8" y="70.9">GND</text>
<text x="230.2" y="72.2">GND</text>
<text x="192.1" y="87.4">GND</text>
<text x="203.6" y="87.4">GND</text>
<text x="230.2" y="96.3">GND</text>
<text x="132.4" y="143.3">GND</text>
<text x="146.4" y="143.3">GND</text>
<text x="170.5" y="142">GND</text>
<text x="217.5" y="144.6">GND</text>
</g>
</svg>
